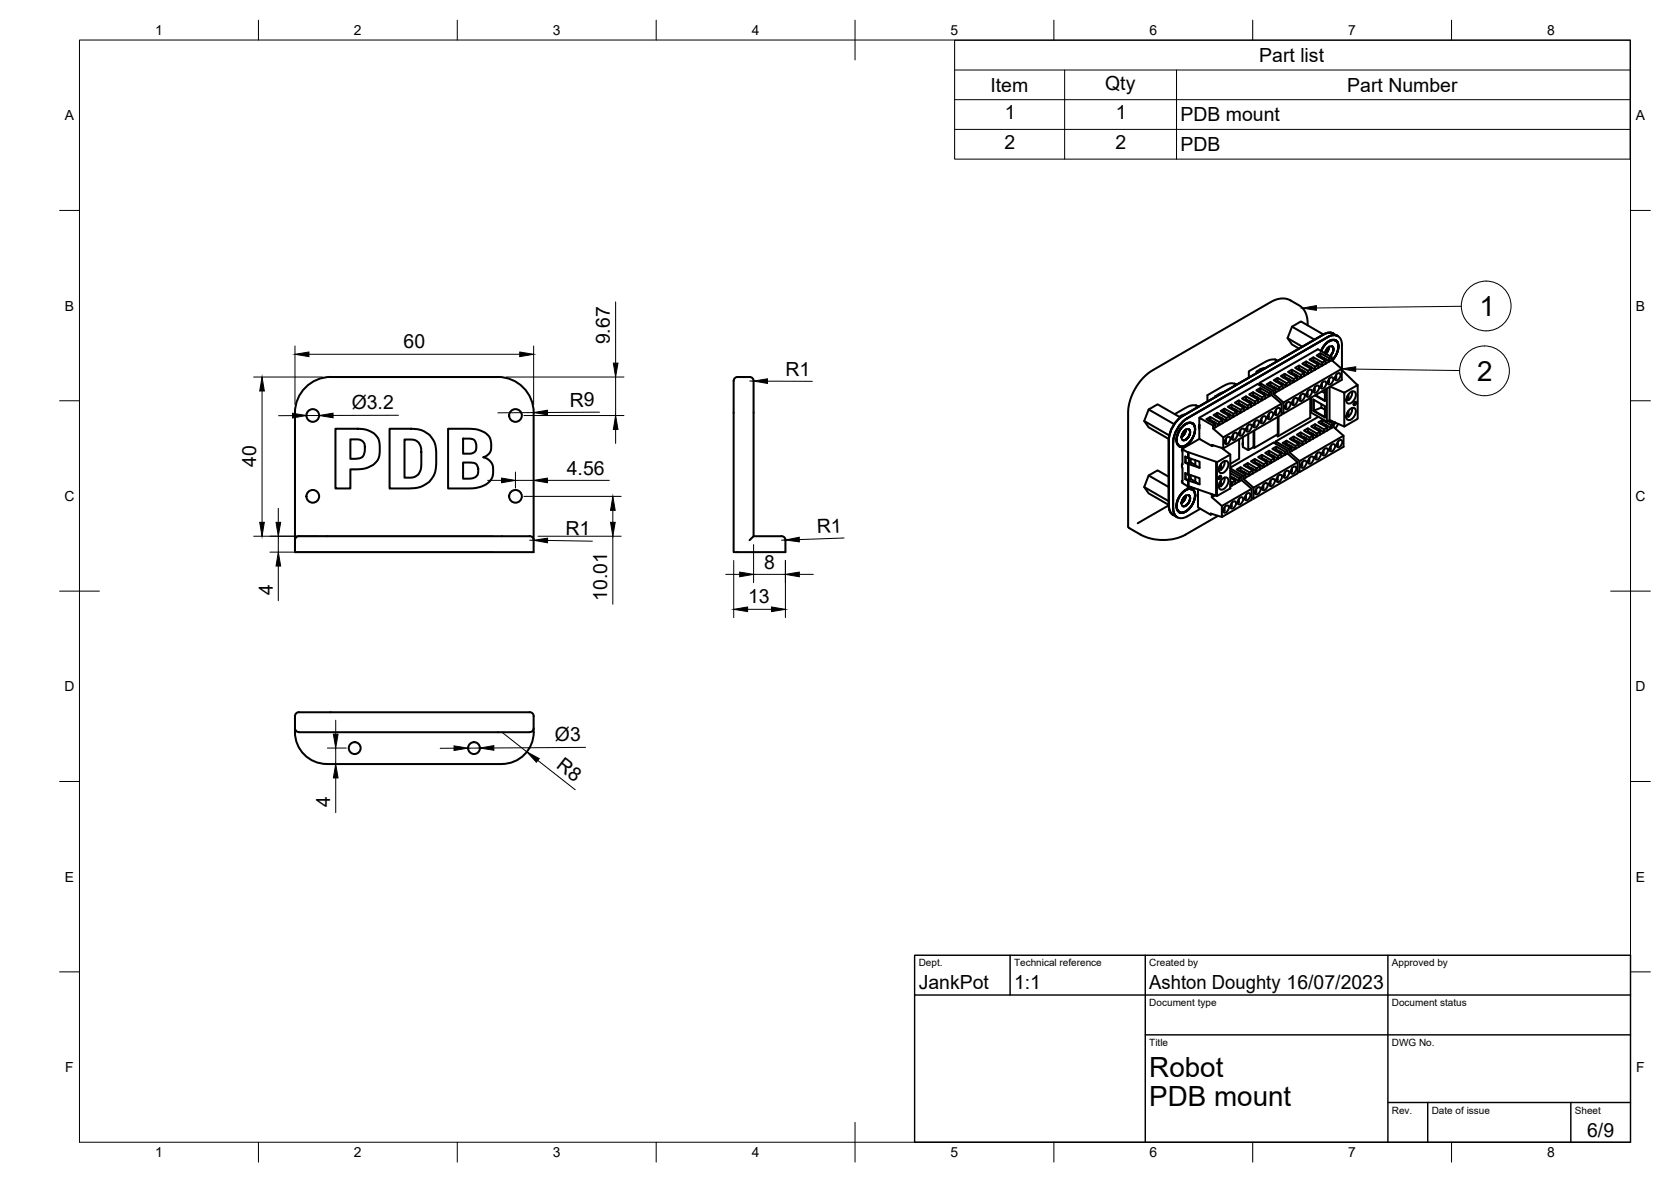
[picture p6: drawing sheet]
<svg xmlns="http://www.w3.org/2000/svg" width="420mm" height="297mm" viewBox="0 0 420 297" stroke-linecap="round" stroke-linejoin="round" font-family="sans-serif">
<!-- layer: Visible -->
<g fill="none" stroke="#000" stroke-width=".51">
<path d="M125.2 94.7a9 9 0 0 1 9 9v35.1h-60v-35.1a9 9 0 0 1 9-9h42M185.5 94.7h3a1.56 1.56 0 0 1 1 2v38.1M185.5 94.7a1.56 1.56 0 0 0-1 2v42.1h13v-3.1M305.5 99.6l.2 .1M306.6 98.9l.2 .1M307.5 98.6l-.9 .3-1.1 .7v.2M310.4 96.4l.3 .4M310.9 96.7l-1.5-.4-2 .8-3.8 2.2v1.6M313.3 99.6l2.3 1.3v.7l-1-.5M314.7 99.5l.4-.2 1.3 .7M315.1 99.3v-.7l-1 .5 2.3 1.3v.8M315.1 98.6l2.3 1.3v.7l-1-.6"/>
<path d="M316 99.8l.2 .3M316 93.4l.3 .2M316.1 99.9h.1M316.5 98.5l.4-.3 1.3 .8M316.7 96.2l14.7-8.4 3.4 2v.7l2.6 2.2v2.8l-14.7 8.4M316.7 96.8v-.6l3.5 2v.8l2.5 2.2v2.7l-.5-.1M316.9 98.2v-.7l-1 .6 2.3 1.3v.7M316.9 97.5l2.3 1.3v.8l-1-.6M316.9 92.8l-.9 .6v.4M316.9 92.8l.3 .2M317.8 98.8l.2 .3M317.9 98.9h.1"/>
<path d="M317.9 99h.2M318 92.6l-.3-.1-.8 .3M318.2 99l-.4 .2M318.2 99.4l-.8 .5M319.1 97l.3-.2 1.3 .7M319.4 96.8v-.8l-.9 .6 2.2 1.3v.7M319.4 96l2.3 1.3v.8l-1-.6M319.7 99.2l-1.5 .9M319.7 98.5l-.5 .3M320.4 97.3l.2 .3M320.4 97.4h.1M320.5 97.5l.1 .1"/>
<path d="M320.6 90.3l.3 .6M320.7 98.6l-.5 .4M320.7 97.9l-.5 .3M320.7 97.5l-.3 .2M320.9 95.9l.3-.2 1.3 .8M321.2 95.7v-.7l-.9 .6 2.2 1.3v.7M321.2 95l2.3 1.3v.7l-1-.5M321.3 90.7l-.1-.1a3.3 3.3 0 0 0-3.5 .6l-3.7 2.1v1.6M322.1 96.3l.2 .2M322.2 96.3v.1M322.5 96.9l-.8 .4M322.5 97.6l-1.8 1"/>
<path d="M322.5 96.5l-.3 .2M322.7 94.9l.3-.2 1.3 .7M323 94.7v-.8l-.9 .6 2.2 1.3v.8M323 93.9l2.3 1.4v.7l-1-.6M323.7 85l3.7 2.1M323.9 95.2l.3 .3M324 95.3h.1M324.1 95.4l.1 .1M324.3 96.6l-1.8 1M324.3 95.8l-.8 .5M324.3 95.4l-.3 .2M324.5 93.9l.3-.3 1.3 .8"/>
<path d="M324.8 93.6v-.7l-1 .6 2.3 1.3v.7M324.8 92.9l2.3 1.3v.8l-1-.6M324.9 82.1l5.6 3.3M325.7 94.2l.2 .2M325.8 94.3h.1M326.1 95.5l-1.8 1.1M326.1 94.8l-.8 .5M326.1 94.4l-.3 .2M326.3 92.8l.3-.2 1.3 .8M326.6 92.6v-.7l-1 .5 2.3 1.4v.7M326.6 91.9l2.3 1.3v.7l-1-.5M327 99.4v.8"/>
<path d="M327.1 99.3l.8-.3a1.16 1.16 0 0 1-1 1.7 1 1 0 0 1 .2-1.4zM327.5 93.1l.3 .3M327.6 93.2h.1M327.7 93.4h.1M327.9 94.5l-1.8 1M327.9 93.8l-.8 .4M327.9 93.4l-.3 .1M328.1 91.8l.3-.2 1.3 .7M328.4 91.6v-.8l-1 .6 2.3 1.3v.8M328.4 90.8l2.3 1.3v.8l-1-.6M328.5 99v.4M328.8 98.3v.9"/>
<path d="M328.8 81.8l-.3-2.7-.5-1.1-.8-.9-3.4-1.9-1.4-.2-1.4 .3-1.5 .6-29.7 17.2-2.5 2-1.5 2-.9 1.5-.8 2.1-.4 2.1v29.5l.2 .4a13.6 13.6 0 0 0 11.3 2.7l2.9-1 8.2-4.8M328.9 98.2l.8-.2a1.16 1.16 0 0 1-1 1.7 1 1 0 0 1 .2-1.5zM329.3 92.1l.2 .2M329.4 92.2h.1M329.7 93.5l-1.8 1M329.7 92.3l-.3 .2M329.7 92.7l-.8 .5M329.9 90.7l.3-.2 1.3 .8M330.2 90.5v-.7l-1 .6 2.3 1.3v.7M330.2 89.8l2.3 1.3v.7l-1-.5M330.3 98v.3M330.6 97.3v.8"/>
<path d="M330.7 97.2l.8-.3a1.16 1.16 0 0 1-1 1.8 1 1 0 0 1 .2-1.5zM330.8 99.3l2.3 1.4M331.1 91.1l.3 .3M331.1 91v.1M331.2 91.2h.1M331.3 91.3h.1M331.5 92.4l-1.8 1.1M331.5 91.3l-.3 .2M331.5 91.7l-.8 .4M331.7 89.7l.3-.2 1.3 .7M332 89.5v-.7l-1 .5 2.3 1.3v.8M332 88.8l2.3 1.3v.7l-1-.6"/>
<path d="M332.1 97v.3M332.1 97.3h.1M332.4 98.4l.7 .4M332.4 96.3v.8M332.4 97.1h.1M332.5 96.2l.8-.3a1.16 1.16 0 0 1-1 1.7 1 1 0 0 1 .2-1.4zM332.8 84.1l-35.4 20.4M332.9 90.1l.3 .2M333 90.1h.1M333.1 90.2l.1 .1M333.1 88.7l.6-1.1a.89 .89 0 0 1 1.3-.5 .89 .89 0 0 1 .2 1.4l-.7 1M333.1 97.9v2.9l-2.4-1.4"/>
<path d="M333.3 91.4l-1.8 1M333.3 90.2l-.3 .2M333.3 90.6l-.8 .5M333.4 88.8l-.1 .1M333.6 97.6v8.4l-4-2.4 .1-3.7M333.7 87.6l-.3 .6M333.7 87.5l-.5 .9M333.9 95.9v.4M333.9 87.4l-.2 .5-.5 .7M333.9 84.7l-35.4 20.4M333.9 84.7a2.16 2.16 0 0 1 2.5-.2 2.16 2.16 0 0 1 1 2.2v6.3M334 85.9l-1 1-.8 1.3"/>
<path d="M334 87.3l-.2 .9-.5 .6M334 85.9a1.44 1.44 0 0 1 1.8-.3 1.44 1.44 0 0 1 .7 1.5l-.4 1.8-1.2 1.6M334.2 87.2l-.2 .7-.7 .9M334.2 95.2v.9M334.2 87.1l-.3 1.2-.5 .6M334.3 95.1l.8-.3a1.16 1.16 0 0 1-1.1 1.8 1 1 0 0 1 .3-1.5zM334.3 97.2v8.4M334.5 97.2l3.5 1.5M334.8 90.5l-1.5 .9M334.8 89.8l-.5 .3M335 87.1a1.73 1.73 0 0 1-.6 2.4 1.79 1.79 0 0 0 .6-2.4zM335.2 83.8l1.1 .7"/>
<path d="M335.3 83.8a2.42 2.42 0 0 0-2.5 .2l-35.4 20.5a7.8 7.8 0 0 0-3.5 6.1v16.5M335.3 90.2l-.2 .2M335.3 83.8a2.42 2.42 0 0 0-2.5 .3l-5.7-3.3-2.2 1.3-1.2 2.9 1.2 1.6 1.7 1M335.4 89.9l-.1 .3M335.6 89.7l-.1 .3M335.7 95.2h-.1M335.7 94.9v.3M335.7 89.6l-.8 1 .2-.2M335.8 85.6h.1M335.8 85.6l-.6-.2-1.2 .5M335.9 85.5l.1 .1M335.9 89.3l-.2 .3"/>
<path d="M335.9 85.6l.2 .1M335.9 89.2l-.2 .5M336 95v.1M336 85.6a2.59 2.59 0 0 0-3.3 1.5l-.5 1.1a3.7 3.7 0 0 1 3.3-2.7l.3 .1M336 94.2v.8M336 85.6l.2 .2M336 89l-.1 .3M336.1 94.1l.8-.3a1.16 1.16 0 0 1-1.1 1.7 1 1 0 0 1 .3-1.4zM336.1 85.7l.1 .2M336.1 85.8l.2 .1M336.2 85.8l.1 .2M336.2 88.6l-.2 .6"/>
<path d="M336.3 85.9l.2 .8M336.3 88.5l-.3 .6M336.3 86l.1 .2M336.3 88.3l-.1 .3M336.3 84.5h.1M336.4 84.4a2.42 2.42 0 0 0-2.5 .3M336.4 86.2l.1 .2M336.4 88l-.1 .3M336.4 87.9l-.1 .6M336.4 86.4l.1 .2M336.4 87.8v.3M336.5 86.6v.3"/>
<path d="M336.5 87.5v.3M336.5 86.7v.3M336.5 86.8v.3M336.5 87.2v.3M336.5 87.4l-.1 .5M336.5 87v.2M336.5 87.1v.3M337.4 92.9l4 3.9M337.4 92.7l-14.7 8.5M338 98.7l3.4-1.9v8.4l-3.4 2zM339.1 99.1v1.4l-.4-.1v-.7M339.3 98.8a.88 .88 0 0 1 1.6 0 2.22 2.22 0 0 1-1.9 2.6 1.47 1.47 0 0 1 0-2.2z"/>
<path d="M340 98.4a2.48 2.48 0 0 1-.9 2.2M84.3 107.7l6.2 .1 2.1 .3a4 4 0 0 1 2.9 4l-.1 2.2-.3 1a5.9 5.9 0 0 1-5.5 2.6h-1.5v4.9h-3.8zM88.1 110.4h1.6a1.78 1.78 0 0 1 2 1.9l-.1 1.8-.5 .8-1.1 .3-1.9 .1zM98 107.7h5.4l2.5 .4a5.6 5.6 0 0 1 3.8 5.6l-.1 3.4-.3 1.9a6.4 6.4 0 0 1-6.4 3.8h-4.9zM101.7 110.5l2.5 .1a2.09 2.09 0 0 1 1.4 1.3l.3 1.7v4.1a2.97 2.97 0 0 1-1.4 2l-1.2 .3h-1.6zM112.7 107.7l5.7 .1 2.1 .3a3.5 3.5 0 0 1 3 3.4v1a2.5 2.5 0 0 1-1.9 2.4 3 3 0 0 1 2.4 3v.9a4.3 4.3 0 0 1-4.2 3.8l-7.1 .2zM116.4 116.2l2.6 .1a1.51 1.51 0 0 1 1.2 1.5v.9a1.92 1.92 0 0 1-2.3 1.6h-1.5zM116.4 110.2l2 .1a1.41 1.41 0 0 1 1.4 1.5v.7a1.48 1.48 0 0 1-1.8 1.5h-1.6zM287.7 105.8l6.3 3.6M288.8 119.5l5.1 2.9M288.8 102.9l6.4 3.7M293.9 119.8l-2.8-1.6-2.3 1.3-1.1 2.9 1.1 1.6 5.1 2.9"/>
<path d="M296.5 112v.1M296.5 112.1v.1M296.5 112.1l.1 .1M296.6 112.2l.2 .1M296.8 112.3h.4M296.8 104.9l-5.7-3.3-2.3 1.3-1.1 2.9 1.1 1.6 5.1 2.9M296.9 112.3h.2M297 104.5l.2 .1M297.3 109.6l-.2 .2M297.3 116.6l-.1 .1M297.4 112.2l-.2 .1M297.4 104.5a7.8 7.8 0 0 0-3.5 6.1"/>
<path d="M297.5 107.1a1.63 1.63 0 0 1 2.9 .1 4.5 4.5 0 0 1-3.2 5 1.53 1.53 0 0 1-1.3-2.1l.4-1.3zM297.6 112.2l-.1 .1M297.7 108.4l-.4 .6M297.7 108.3l-.5 .9M297.7 112.1l-.6 .2M297.8 108.2a.8 .8 0 0 1 1.4 0 2.02 2.02 0 0 1-1.7 2.4 1.34 1.34 0 0 1 0-2zM297.8 112.1l-.1 .1M297.8 108.2l-.2 .6-.5 .6M297.9 104.2l-1.4 .6M297.9 112l-.1 .1M298 106.6a4.6 4.6 0 0 0-2 4.9l.5 .5M298 106.7a4.6 4.6 0 0 0-2 4.8l.5 .5"/>
<path d="M298 108.1l-.3 .9-.6 .8M298 116.3l.7 .4M298 112l-.1 .1M298.1 116.2l.8 .3 .5-.3 1.1 .7M298.1 114.8v1.4M298.1 118.9v1.5M298.1 108l-.2 .8-.8 1M298.2 111.9l-.2 .2M298.2 108l-.2 .8-.9 1.1M298.3 111.9l-.2 .1M298.5 105.1a7.8 7.8 0 0 0-3.5 6.1v16.5a2.63 2.63 0 0 0 1 2.3M298.5 105.1a7.8 7.8 0 0 0-3.5 6.2v16.4a2.18 2.18 0 0 0 1 2.3 2.18 2.18 0 0 0 2.5-.3l3.3-1.8"/>
<path d="M298.6 111.6l-.4 .3M298.7 111.5l-.4 .4M298.7 113.7v1.4zM298.7 115.1l-.7-.4 .1 1.5M298.7 116.7v2.6zM298.7 119.3l-.7-.4 .1 1.5M298.7 113.7l-1.5-.9 .1 .6v3.4l-.1-.1 .1 4.3-.1-.1v.3l1.5 1M298.9 115.1l2.7 .9v1.6l-2.7-1M298.9 119.2l2.7 1v1.5l-2.7-.9M298.9 113.7l6.9 2.3M298.9 111.3l-.2 .2M298.9 107.9a1.82 1.82 0 0 1-1.5 2.7 1.79 1.79 0 0 0 1.5-2.7"/>
<path d="M298.9 115.1v1.4M298.9 119.3v1.3M299 111.2l-.4 .4M299.1 111.1l-.1 .2M299.2 111l-.1 .2M299.4 110.8l-.1 .2M299.4 115.3v.9M299.4 119.4v1M299.5 110.6l-.4 .5M299.7 110.4l-.2 .2M299.7 110.2l-.3 .6M299.8 106.4l-.7-.2-1.1 .4"/>
<path d="M299.8 106.4h.1M299.8 106.4l-.7-.1-1.1 .4M299.8 106.3l.2 .2M299.9 110l-.1 .3M300 106.4l.1 .2M300 109.8l-.3 .6M300 106.5l.3 .3M300 109.7l-.1 .3M300.2 109.3l-.2 .6M300.2 106.8l.2 .4M300.2 109.1l-.1 .6M300.3 106.9l.1 .2"/>
<path d="M300.3 109l-.1 .3M300.3 106.9l-.1-.1a1.68 1.68 0 0 0-2.7 .2l-1.1 1.5-.5 1.1-.1 .9a1.65 1.65 0 0 0 .7 1.6M300.4 107.1l.1 .2M300.4 108.7l-.1 .3M300.4 107.2l.1 .2M300.4 108.6l-.1 .6M300.4 107.3l.1 .5M300.4 108.4v.3M300.4 107.4l.1 .5M300.4 108.3v.3M300.5 107.8v.5M300.5 107.9v.6"/>
<path d="M300.5 119.8v1.3l1.1 .6M300.5 115.7v1.3l1.1 .6M300.7 101.9l.3 .5M301.3 102.2l-.5-.3-1.5 .1-3.9 2.1M301.5 106.8v.1M301.6 106.8v1M301.6 105l14.6-8.5 3.5 2v.7l2.5 2.2v2.8l-14.6 8.5M301.6 105l3.4 2v.7l2.6 2.2v2.8l-2.8-.9v.3l-3.2-1.8zM301.6 107v.5M301.6 106.9v.7M301.6 110.3l-4.4 2.5M304 105.7l.3-.2 1.3 .7"/>
<path d="M304.3 105.5v-.7l-1 .6 2.3 1.2v.8M304.3 104.8l2.3 1.3v.7l-1-.6M305.1 111.9l-.3 .2M305.2 106l.2 .3M305.2 106v.1M305.3 106.1h.1M305.4 106.2l.1 .1M305.6 106.2l-.4 .3M305.6 106.6l-.6 .4M305.8 104.7l.3-.2 1.3 .7M306 116.2l3.4-2v8.5l-3.4 2zM306 116.2l-.2-.2v8.6l.2 .1"/>
<path d="M306.1 104.5v-.8l-1 .6 2.3 1.3v.7M306.1 103.7l2.3 1.3v.8l-1-.6M306.5 117.8v.5M306.5 119.7l.4-.2 .2 .3-.2 .4-.4 .2-.1-.2zM306.6 117.2v.6l.4 .3M306.7 117.8l-.2 .2M307 105l.2 .2M307 116.6v1.5M307.1 105.1h.1M307.2 112.6l2.2 1.6M307.2 112.6h.1M307.3 116.3a.88 .88 0 0 1 1.5 0 2.22 2.22 0 0 1-1.8 2.6 1.47 1.47 0 0 1 0-2.2z"/>
<path d="M307.4 105.2l-.4 .2M307.4 106.3l-2.4 1.4M307.4 105.6l-.8 .5M307.6 103.6l.3-.2 1.3 .8M307.9 103.4v-.7l-1 .6 2.3 1.3v.7M307.9 102.7l2.3 1.3v.7l-1-.5M307.9 115.9a2.48 2.48 0 0 1-.9 2.1M307.9 110.9v.3M308.3 110.2v.8M308.4 110.1l.7-.3a1.16 1.16 0 0 1-1 1.7 1 1 0 0 1 .3-1.4zM308.8 104l.2 .2M308.8 104h.1"/>
<path d="M308.9 104v.1M309 104.2h.1M309.2 104.2l-.4 .2M309.2 105.3l-1.8 1M309.2 104.6l-.8 .4M309.4 118.9l2.2 1.3v.8l-1-.6M309.4 118.3l2.8 1.6v.7l2.5 2.2v2.8l-7.5 4.3M309.4 117.5l10.9-6.3 3.4 2v.8l2.6 2.2v2.7l-11.1 6.4M309.4 117.7l3.3 1.9v.7l2.5 2.3v2.7l-.5-.1M309.4 102.6l.3-.2 1.3 .7M309.4 119.6l1.2 .8M309.7 102.4v-.7l-1 .5 2.3 1.3v.8"/>
<path d="M309.7 101.7l2.3 1.3v.7l-1-.6M309.7 110.2h.1M309.7 109.9v.3M310 110h.1M310 109.2v.8M310.1 109l.8-.2a1.16 1.16 0 0 1-1 1.7 1 1 0 0 1 .2-1.5zM310.6 102.9l.2 .2M310.7 103h.1M311 104.3l-1.8 1M311 103.1l-.4 .2M311 103.5l-.8 .5M311.1 101.6l.4-.2 1.3 .7"/>
<path d="M311.5 101.4v-.8l-1 .6 2.3 1.3v.7M311.5 100.6l2.3 1.3v.8l-1-.6M311.5 108.8v.3M311.6 110.4v4.9l-2.2 1.3M311.6 118.3l.3-.1 1.3 .7M311.8 108.1v.9M311.9 118.2v-.8l-1 .6 2.3 1.3v.7M311.9 117.4l2.3 1.3v.8l-1-.6M311.9 108l.8-.3a1.16 1.16 0 0 1-1 1.8 1 1 0 0 1 .2-1.5zM312.2 119.9l-.6 .3M312.4 101.9h.1M312.4 101.9l.2 .3"/>
<path d="M312.5 102h.1M312.5 111.2v.7M312.5 109.8v1.7M312.5 111.6v.7l1.4 .8M312.5 111.4v.3M312.5 111.5v.1M312.6 102.1l.1 .1M312.8 103.2l-1.8 1.1M312.8 102.1l-.4 .2M312.8 102.5l-.8 .5M312.8 118.7l.3 .3M312.8 118.7h.1"/>
<path d="M312.9 100.5l.4-.2 1.3 .8M312.9 118.8h.1M313 118.9h.1M313.2 119.3l-.5 .3M313.2 118.9l-.4 .2M313.3 100.3v-.7l-1 .6 2.3 1.3v.7M313.3 108.1h.1M313.3 107.8v.3M313.4 117.3l.3-.2 1.3 .7M313.6 107.9v.1M313.6 107.1v.8M313.7 117.1v-.7l-1 .6 2.3 1.3v.7"/>
<path d="M313.7 116.4l2.3 1.3v.7l-1-.6M313.7 107l.8-.3a1.16 1.16 0 0 1-1 1.7 1 1 0 0 1 .2-1.4zM314.2 100.9l.1 .2M314.3 100.9v.1M314.6 102.2l-1.8 1M314.6 101.1l-.4 .2M314.6 101.5l-.8 .4M314.6 117.7l.2 .2M314.7 117.7v.1M315 119l-2.3 1.3M315 117.8l-.4 .3M315 118.3l-.8 .4"/>
<path d="M315.1 106.8v.3M315.2 116.3l.3-.2 1.3 .7M315.2 108.3v4.1l-1.3 .7v-4M315.3 108.2l.1 4.4M315.4 106.1v.8M315.5 116.1v-.8l-1 .6 2.3 1.3v.7M315.5 115.3l2.3 1.4v.7l-1-.6M315.5 105.9l.8-.2a1.16 1.16 0 0 1-1 1.7 1 1 0 0 1 .2-1.5zM316.1 100l.2 .1M316.4 101.2l-1.8 1M316.4 100l-.4 .2M316.4 100.4l-.8 .5"/>
<path d="M316.4 116.6l.3 .3M316.5 116.7h.1M316.6 116.8l.1 .1M316.8 116.8l-.4 .2M316.8 117.9l-1.8 1.1M316.8 117.2l-.8 .5M316.9 105.7v.4M316.9 106v.1M317 115.2l.3-.2 1.3 .8M317.2 105v.9M317.2 105.8v.1M317.3 115v-.7l-1 .6 2.3 1.3v.7"/>
<path d="M317.3 114.3l2.3 1.3v.7l-1-.5M317.3 104.9l.8-.3a1.16 1.16 0 0 1-1 1.8 1 1 0 0 1 .2-1.5zM318.2 100.1l-1.8 1.1M318.2 115.6l.2 .2M318.3 115.7h.1M318.6 116.9l-1.8 1M318.6 115.8l-.4 .2M318.6 116.2l-.8 .5M318.7 104.7v.3M318.7 114.2l.4-.2 1.3 .7M319 104v.8M319.1 114v-.7l-1 .5 2.3 1.4v.7"/>
<path d="M319.1 113.3l2.3 1.3v.7l-1-.6M319.1 103.9l.8-.3a1.16 1.16 0 0 1-1 1.7 1 1 0 0 1 .2-1.4zM320 114.5v.1M320 114.5l.2 .3M320.1 114.6h.1M320.4 115.9l-1.8 1M320.4 114.7l-.4 .2M320.4 115.2l-.8 .4M320.5 103.7v.3M320.5 104h.1M320.5 113.2l.4-.2 1.3 .7M320.7 111.5v-.6l3.5 2v.8l2.5 2.2v2.7l-.4-.1"/>
<path d="M320.8 103v.8M320.8 103.8h.1M320.9 113v-.8l-1 .6 2.3 1.3v.7M320.9 112.2l2.3 1.3v.8l-1-.6M320.9 102.8l.8-.3a1.16 1.16 0 0 1-1 1.8 1 1 0 0 1 .2-1.5zM321.2 109.2l.1 .5M321.3 119.7v.9M321.4 119.6l.7-.2a1.16 1.16 0 0 1-1 1.7 1 1 0 0 1 .3-1.5zM321.5 104.7v4.3l-6.1 3.6v-4.4M321.8 113.5l.2 .3M321.9 113.6h.1M322 113.7l.1 .1"/>
<path d="M322.2 114.8l-1.8 1.1M322.2 113.7l-.4 .2M322.2 114.1l-.8 .5M322.2 101.4l-14.6 8.5M322.7 119.4v.3M323 118.7v.9M323.1 119.5l-.1 .1M323.1 102.2v.3M323.1 111.7l.4-.2 1.3 .7M323.2 118.6l.7-.3a1.16 1.16 0 0 1-1 1.8 1 1 0 0 1 .3-1.5zM323.4 101.5v.8M323.5 111.5v-.7l-1 .5 2.3 1.3v.8"/>
<path d="M323.5 110.8l2.3 1.3v.7l-1-.6M323.5 101.3l.8-.2a1.16 1.16 0 0 1-1 1.7 1 1 0 0 1 .2-1.5zM323.7 114l-1.5 .8M323.7 113.2l-.5 .3M324.4 112l.2 .3M324.4 112h.1M324.5 112.1h.1M324.5 118.4v.3M324.5 118.7h.1M324.5 112.2l.2 .1M324.8 112.2l-.4 .2M324.8 112.6l-.6 .3"/>
<path d="M324.8 117.7v.8M324.9 101.4v.1M324.9 101.1v.4M324.9 110.6l.4-.1 1.3 .7M325 117.6l.7-.3a1.16 1.16 0 0 1-1 1.7 1 1 0 0 1 .3-1.4zM325.2 101.3h.1M325.2 100.4v.9M325.3 110.5v-.8l-1 .6 2.3 1.3v.7M325.3 109.7l2.2 1.3v.7l-.9-.5M325.3 100.3l.8-.3a1.16 1.16 0 0 1-1 1.8 1 1 0 0 1 .2-1.5zM326.2 111l.1 .2M326.3 116.2l-11.1 6.4"/>
<path d="M326.6 112.3l-2.4 1.4M326.6 111.6l-.8 .5M326.6 111.2l-.4 .2M326.7 100.1v.3M326.7 109.6l.4-.2 1.3 .7M327.1 109.4v-.7l-1 .5 2.3 1.4v.7M327.1 108.7l2.2 1.3v.7l-.9-.6M327.1 116.9v.3M327.4 116.2v.8M327.5 116.1l.8-.3a1.16 1.16 0 0 1-1 1.7 1 1 0 0 1 .2-1.4zM328 109.9h.1M328 109.9l.2 .3"/>
<path d="M328.1 110.1l.1 .1M328.4 110.1l-.4 .2M328.4 111.3l-1.8 1M328.4 110.6l-.9 .4M328.5 108.6l.4-.2 1.2 .7M328.9 108.4v-.8l-1 .6 2.2 1.3v.7M328.9 107.6l2.2 1.4v.7l-1-.6M328.9 116.2h.1M328.9 115.9v.3M329.2 116h.1M329.2 115.2v.8M329.3 115l.8-.2a1.16 1.16 0 0 1-1 1.7 1 1 0 0 1 .2-1.5z"/>
<path d="M329.5 100.1v4.9l-8.2 4.7v-4.9M329.7 103.1l-.1 .1M329.8 108.9l.1 .2M330.1 110.2l-1.7 1.1M330.1 109.5l-.8 .5M330.1 109.1l-.3 .2M330.2 103.3l2.9 1.6v-2.8l-2.9-1.7v2.9l2.9 1.5M330.3 107.5l.4-.2 1.2 .8M330.3 100.5v2.7l2-.8 .8 .6M330.7 107.3v-.7l-1 .6 2.2 1.3v.7M330.7 106.6l2.2 1.3v.7l-1-.5M330.7 114.8v.3"/>
<path d="M331 114.1v.8M331.1 114l.8-.3a1.16 1.16 0 0 1-1 1.8 1 1 0 0 1 .2-1.5zM331.5 104.7l-10.8 6.2M331.6 107.9h.1M331.6 107.9l.1 .2M331.9 109.2l-1.8 1M331.9 108.5l-.8 .5M331.9 108.1l-.3 .2M332.1 106.5l.4-.2 1.2 .7M332.3 101.6v.8M332.5 106.3v-.7l-1 .5 2.2 1.3v.8M332.5 105.6l2.2 1.3v.7l-1-.6"/>
<path d="M332.5 113.8v.3M332.5 114.1h.1M332.8 113.1v.8M332.9 113l.8-.3a1.16 1.16 0 0 1-1 1.7 1 1 0 0 1 .2-1.4zM333.3 106.8l.2 .2M333.4 106.9h.1M333.6 106l.7-.4 3.7 1.6M333.7 108.2l-1.8 1M333.7 107.4l-.8 .5M333.7 107l-.3 .2M333.9 105.8l1.4 .8v.7l2.5 2.2v2.8l-11.1 6.3M334.3 112.7v.3"/>
<path d="M334.6 112v.9M334.7 111.9l.8-.3a1.16 1.16 0 0 1-1 1.8 1 1 0 0 1 .2-1.5zM334.7 105.7l-.3 .4M334.8 105.8l-.3 .3 .3-.3M335.3 107.3l-1.6 .9M335.3 106.6l-.6 .3M335.4 106.5l-.1 .3M335.6 106.3l-.1 .3M335.7 106.2l-.4 .5zM335.7 106.2v.1M336.1 111.7v.3M336.1 112h.1"/>
<path d="M336.4 111v.8M336.4 111.8v.1M336.5 106.5l-.8 1.2M336.5 110.9l.8-.3a1.16 1.16 0 0 1-1 1.8 1 1 0 0 1 .2-1.5zM337.8 109.5l-11.1 6.4M338.5 100.3v.5M338.5 104.5v.5M338.7 103.9v.6l.4 .2M338.7 100.3l-.2 .2M338.7 104.5l-.2 .1M339.1 103.3v1.4M339.3 102.9a.88 .88 0 0 1 1.6 0 2.22 2.22 0 0 1-1.9 2.7 1.47 1.47 0 0 1 0-2.3z"/>
<path d="M340 102.5a2.48 2.48 0 0 1-.9 2.2M340.5 101.2l.4-.2 .1 .2-.1 .5-.4 .2-.2-.3zM75.2 134.8h58M75.2 134.7a1.01 1.01 0 0 0-1 1M133.2 134.7a1.01 1.01 0 0 1 1 1M196.5 134.8h-7l-1 .9M196.5 134.7a1.01 1.01 0 0 1 1 1M287.7 122.4l6.2 3.5M293.9 127l-7.8 4.5M293.9 127.1a2.46 2.46 0 0 0 1 2.3M293.9 127.1a2.6 2.6 0 0 0 1 2.3M294.9 129.4l1.1 .6"/>
<path d="M296 130h.1M296.5 128.6v.1M296.5 128.7v.1M296.5 128.7l.1 .1M296.6 128.8h.2M296.8 128.8h.4M297.1 128.9h-.2M297.3 126.2l-.2 .2M297.3 120.8l-.1 .1M297.4 128.8l-.2 .1M297.6 128.8h-.1M297.7 125l-.4 .6"/>
<path d="M297.7 124.9l-.5 .9M297.7 128.7l-.6 .2M297.8 124.8a.8 .8 0 0 1 1.4 0 2.02 2.02 0 0 1-1.7 2.4 1.34 1.34 0 0 1 0-2zM297.8 128.7l-.1 .1M297.8 124.8l-.2 .6-.5 .6M297.9 128.6l-.1 .1M298 123.2a4.6 4.6 0 0 0-2 4.9l.5 .5M298 123.3a4.6 4.6 0 0 0-2 4.8l.5 .5M298 124.7l-.3 .9-.6 .8M298 120.4l.7 .4M298 128.6l-.1 .1M298.1 120.4l.8 .2 .5-.2 1.1 .6"/>
<path d="M298.1 124.6l-.2 .8-.8 1M298.2 128.5l-.2 .2M298.2 124.5l-.2 .9-.9 1M298.3 128.4l-.2 .2M298.6 128.2l-.4 .3M298.6 122.2v.3l.9 .5M298.7 128.1l-.4 .4M298.7 120.8v1.4zM298.9 122.2l6.9 2.4M298.9 127.9l-.2 .2M298.9 124.5a1.82 1.82 0 0 1-1.5 2.7 1.79 1.79 0 0 0 1.5-2.7M299 127.8l-.4 .4"/>
<path d="M299 122.8l-1.1 .5-1.1 1.1-.8 1.5-.2 1.2a1.65 1.65 0 0 0 .7 1.6M299.1 127.7l-.1 .2M299.2 122.8l-1.2 .4M299.2 122.9a4.3 4.3 0 0 0-3.1 5.4 1.67 1.67 0 0 0 2.7-.3 4.4 4.4 0 0 0 1.4-4.6l-.6-.5M299.2 127.6l-.1 .2M299.4 127.3l-.1 .3M299.5 127.2l-.4 .5M299.5 122.4v.6l.7-.4M299.6 122.9l.2 .1zM299.7 127l-.2 .2M299.7 122.9l.2 .1M299.7 126.8l-.3 .6"/>
<path d="M299.8 122.9l.3 .3M299.9 123l.4 .5M299.9 126.6l-.1 .3M300 126.4l-.3 .6M300 123.1l.3 .3M300 126.3l-.1 .3M300.2 125.9l-.2 .6M300.2 123.4l.2 .4M300.2 125.7l-.1 .6M300.3 123.5l.1 .2M300.3 125.6l-.1 .3M300.4 123.7l.1 .2"/>
<path d="M300.4 125.3l-.1 .3M300.4 123.8l.1 .2M300.4 125.2l-.1 .6M300.4 123.9l.1 .5M300.4 125v.3M300.4 124l.1 .5M300.4 124.9v.3M300.5 124.4v.5M300.5 124.5v.6M301.2 124l-.1 .5 .1 .5M301.2 123v4.5l3.2 1.9v-.3l2.8 .8v-2.7l-2.5-2.2v-.8l-.2-.1M301.2 124.2v.6"/>
<path d="M301.3 124.1l-.1 .7M304.7 129.2l-.3 .2M304.7 124.2h.1M305.2 124.4v.2l.3-.1M305.2 124.6l-.5 .4M306.5 122v.5M306.6 121.4v.6l.4 .2M306.7 122l-.2 .1M307 120.7v1.5M307.3 120.4a.88 .88 0 0 1 1.5 0 2.22 2.22 0 0 1-1.8 2.6 1.47 1.47 0 0 1 0-2.2zM307.6 128.5h.1M307.6 128.2v.3"/>
<path d="M307.9 128.3h.1M307.9 127.5v.8M307.9 120a2.48 2.48 0 0 1-.9 2.2M308 127.3l.8-.2a1.16 1.16 0 0 1-1 1.7 1 1 0 0 1 .2-1.5zM309.4 121l.4 .2v.8l-.4-.3M309.4 120l1.2 .8v.7M309.4 127.1v.4M309.7 126.4v.8M309.8 126.3l.8-.3a1.16 1.16 0 0 1-1 1.8 1 1 0 0 1 .2-1.5zM310.2 120.1v.1M310.3 120.2l.2 .3M310.3 120.3h.1"/>
<path d="M310.4 120.4h.1M310.6 121.5l-1.2 .7M310.6 120.4l-.3 .2M310.6 120.8l-.8 .4M311.2 126.1v.3M311.2 126.4h.1M311.5 126.2h.1M311.5 125.4v.8M311.6 125.3l.8-.3a1.16 1.16 0 0 1-1 1.7 1 1 0 0 1 .2-1.4zM312.2 120.6l-1.6 .9M313 125v.4M313.3 124.3v.9"/>
<path d="M313.4 124.2l.8-.3a1.16 1.16 0 0 1-1 1.8 1 1 0 0 1 .2-1.5zM314.7 122.8l-7.5 4.4M315.6 123.6v.3M315.9 122.9v.8M315.9 123.7h.1M316 122.7l.8-.2a1.16 1.16 0 0 1-1 1.7 1 1 0 0 1 .2-1.5zM317.3 122.8h.1M317.4 122.5v.3M317.7 122.7h.1M317.7 121.8v.9M317.8 121.7l.7-.3a1.16 1.16 0 0 1-1 1.8 1 1 0 0 1 .3-1.5zM319.2 121.5l-.1 .3"/>
<path d="M319.5 121.6v.1M319.5 120.8v.8M319.6 120.7l.7-.3a1.16 1.16 0 0 1-1 1.7 1 1 0 0 1 .3-1.4zM320.9 120.7v.1M321 120.4v.4M74.2 183a1.4 1.4 0 0 0 1.6 1h56.4a1.59 1.59 0 0 0 2-1M82.2 192h44M82.2 192a8 8 0 0 1-8-8v-4a1.34 1.34 0 0 1 1.6-1h56.4a1.91 1.91 0 0 1 1.9 .6l.1 3.4a8.1 8.1 0 0 1-8 9"/>
<circle cx="78.6" cy="104.4" r="1.6"/>
<circle cx="129.6" cy="104.4" r="1.6"/>
<circle cx="78.6" cy="124.7" r="1.6"/>
<circle cx="129.6" cy="124.7" r="1.6"/>
<circle cx="89.2" cy="188" r="1.49"/>
<circle cx="119.2" cy="188" r="1.49"/>
</g>
<g fill="#000">
<circle cx="301.6" cy="106.8" r=".25"/>
<circle cx="326.3" cy="111.1" r=".25"/>
<circle cx="328.1" cy="110" r=".25"/>
<circle cx="329.9" cy="109" r=".25"/>
<circle cx="331.7" cy="108" r=".25"/>
</g>
<!-- layer: BORDER -->
<g fill="none" stroke="#000" stroke-width=".25">
<path d="M20 10.1h390v276.9h-390zM65 5.1v5M115 5.1v5M165 5.1v5M215 5.1v10M265 5.1v5M315 5.1v5M365 5.1v5M15 52.9h5M410 52.9h5M15 100.7h5M410 100.7h5"/>
<path d="M15 148.6h10M405 148.6h10M15 196.4h5M410 196.4h5M15 244.2h5M410 244.2h5M65 287v5M115 287v5M165 287v5M215 282.1v9.9M265 287v5M315 287v5"/>
<path d="M365 287v5"/>
</g>
<!-- layer: TITLEBLOCK -->
<path d="M230 240.1h180v46.9h-180zM230 250h180M254 240.1v9.9M288 240.1v46.9M349 240.1v46.9M288 260.1h122M349 277.1h61M359 277.1v9.9M395 277.1v9.9" fill="none" stroke="#000" stroke-width=".36"/>
<!-- layer: Custom Tables -->
<path d="M240 10.1h169.9v29.9h-169.9zM240 17.6h169.9M267.7 17.6v22.4M295.8 17.6v22.4M240 25h169.9M240 32.5h169.9" fill="none" stroke="#000" stroke-width=".25"/>
<!-- layer: Balloons -->
<g fill="none" stroke="#000" stroke-width=".25">
<path d="M367.4 77l-36.4 .4M340.9 92.8l26.1 .3"/>
<circle cx="373.7" cy="76.9" r="6.3"/>
<circle cx="373.3" cy="93.2" r="6.3"/>
</g>
<path d="M327.5 77.4l3.5-.6v1.2zM337.4 92.7l3.5-.5v1.1z" fill="#000" stroke="#000" stroke-width=".25"/>
<!-- layer: FD_Dimensions -->
<g fill="none" stroke="#000" stroke-width=".25">
<path d="M154.8 75.9v15.4M63.8 94.7h17.3M65.9 98.3v33M74.2 86.9v14.7M77.7 89h53M127.3 94.7h29.6M134.2 86.9v14.7M154.8 94.7v9.7M188.5 95.7l1 .1M193 95.8h11.3M73.6 104.4l-3.6 .1M77 104.4h3.2"/>
<path d="M100.2 104.4h-16.4M129.6 118.6v4M131.7 104.4h25.2M134.2 103.7h-9M150.7 103.6l-13 .1M154.8 107.9v3.5M63.8 134.8h60.3M67.9 138.8h56.2M70 127.7v3.6M70 134.8v4M122.6 120.7h3.5M129.6 120.7h4.6"/>
<path d="M131.7 124.7h24.5M133.2 135.7l1 .1M135.3 134.8h20.9M137.7 135.8l11.2 .2M137.7 120.7h15.5M154.1 128.3v3M154.1 134.8v17.1M189.5 136.8v9.6M197.5 135.7h-1M212.2 135.2l-11.2 .4M70 142.2v8.8M182.5 144.3h3.5"/>
<path d="M184.5 140.9v14.3M188 153.1h6M189.5 144.3h8M197.5 140.9v14.3M201 144.3h3.5M82.3 188h4.8M84.4 181v3.5M84.4 188v4M84.4 195.5v8.7M114.2 188l-3.5 .1M120.7 188h-3M126.2 184l6.3 4.9"/>
<path d="M135.2 191.1l9.4 7.4M147.2 187.8l-23 .2"/>
</g>
<g fill="#000" stroke="#000" stroke-width=".25">
<path d="M65.9 94.7l.6 3.6h-1.2zM74.2 89l3.5-.5v1.1zM130.7 88.5l3.5 .5-3.5 .6zM154.2 91.3h1.2l-.6 3.4zM189.5 95.8l3.5-.6v1.2zM73.6 103.9l3.4 .5-3.4 .6zM80.2 104.4l3.5-.6 .1 1.2zM134.2 103.7l3.5-.6v1.2zM154.8 104.4l.6 3.5h-1.2zM65.3 131.3h1.2l-.6 3.5zM69.4 131.3h1.2l-.6 3.5zM126.1 120.1l3.5 .6-3.5 .6z"/>
<path d="M134.2 120.7l3.5-.6v1.2zM134.2 135.8l3.5-.6v1.2zM154.1 124.7l.6 3.6h-1.2zM153.5 131.3h1.2l-.6 3.5zM197.5 135.7l3.5-.7v1.2zM70 138.8l.6 3.4h-1.2zM186 143.8l3.5 .5-3.5 .6zM184.5 153.1l3.5-.6v1.2zM194 152.5l3.5 .6-3.5 .6zM197.5 144.3l3.5-.5v1.1zM83.8 184.5h1.2l-.6 3.5zM84.4 192l.6 3.5h-1.2z"/>
<path d="M114.2 187.4l3.5 .6-3.5 .6zM120.7 188l3.5-.6v1.1zM132.5 188.9l3.1 1.7-.7 .9z"/>
</g>
<g font-size="7">
<text x="372" y="79.4">1</text>
<text x="371.4" y="95.7">2</text>
<text x="289" y="270.6">Robot</text>
<text x="289" y="278.1">PDB mount</text>
</g>
<g font-size="4.9">
<text x="316.6" y="15.6">Part list</text>
<text x="249" y="23">Item</text>
<text x="277.9" y="22.6">Qty</text>
<text x="338.8" y="23">Part Number</text>
<text x="252.7" y="30">1</text>
<text x="280.6" y="30">1</text>
<text x="296.8" y="30.5">PDB mount</text>
<text x="252.6" y="37.4">2</text>
<text x="280.5" y="37.4">2</text>
<text x="296.8" y="38">PDB</text>
<text x="101.5" y="87.6">60</text>
<text x="153.3" y="86.6" transform="rotate(-90 153.3 86.6)">9.67</text>
<text x="197.5" y="94.4">R1</text>
<text x="88.4" y="102.9">Ø3.2</text>
<text x="143.3" y="102.2">R9</text>
<text x="64.4" y="117.4" transform="rotate(-90 64.4 117.4)">40</text>
<text x="142.5" y="119.3">4.56</text>
<text x="142.2" y="134.5" transform="rotate(1 142.2 134.5)">R1</text>
<text x="205.4" y="134" transform="rotate(-2 205.4 134)">R1</text>
<text x="192.1" y="142.9">8</text>
<text x="68.6" y="149.6" transform="rotate(-90 68.6 149.6)">4</text>
<text x="152.6" y="151" transform="rotate(-90 152.6 151)">10.01</text>
<text x="188.1" y="151.6">13</text>
<text x="139.5" y="186.3">Ø3</text>
<text x="139.7" y="192.7" transform="rotate(38 139.7 192.7)">R8</text>
<text x="83" y="202.9" transform="rotate(-90 83 202.9)">4</text>
<text x="231" y="248.5">JankPot</text>
<text x="255" y="248.5">1:1</text>
<text x="289" y="248.5">Ashton Doughty 16/07/2023</text>
<text x="399.1" y="285.7">6/9</text>
</g>
<g font-size="3.5">
<text x="39" y="8.8">1</text>
<text x="89" y="8.8">2</text>
<text x="139" y="8.8">3</text>
<text x="189" y="8.8">4</text>
<text x="239" y="8.8">5</text>
<text x="289" y="8.8">6</text>
<text x="339" y="8.8">7</text>
<text x="389" y="8.8">8</text>
<text x="16.3" y="30.2">A</text>
<text x="411.3" y="30.2">A</text>
<text x="16.3" y="78">B</text>
<text x="411.3" y="78">B</text>
<text x="16.2" y="125.9">C</text>
<text x="411.2" y="125.9">C</text>
<text x="16.2" y="173.7">D</text>
<text x="411.2" y="173.7">D</text>
<text x="16.3" y="221.6">E</text>
<text x="411.3" y="221.6">E</text>
<text x="16.4" y="269.4">F</text>
<text x="411.4" y="269.4">F</text>
<text x="39" y="290.8">1</text>
<text x="89" y="290.8">2</text>
<text x="139" y="290.8">3</text>
<text x="189" y="290.8">4</text>
<text x="239" y="290.8">5</text>
<text x="289" y="290.8">6</text>
<text x="339" y="290.8">7</text>
<text x="389" y="290.8">8</text>
</g>
<g font-size="2.5">
<text x="231" y="242.9">Dept.</text>
<text x="255" y="242.9">Technical reference</text>
<text x="289" y="242.9">Created by</text>
<text x="350" y="242.9">Approved by</text>
<text x="289" y="252.8">Document type</text>
<text x="350" y="252.8">Document status</text>
<text x="289" y="262.9">Title</text>
<text x="350" y="262.9">DWG No.</text>
<text x="350" y="279.9">Rev.</text>
<text x="360" y="279.9">Date of issue</text>
<text x="396" y="279.9">Sheet</text>
</g>
</svg>
